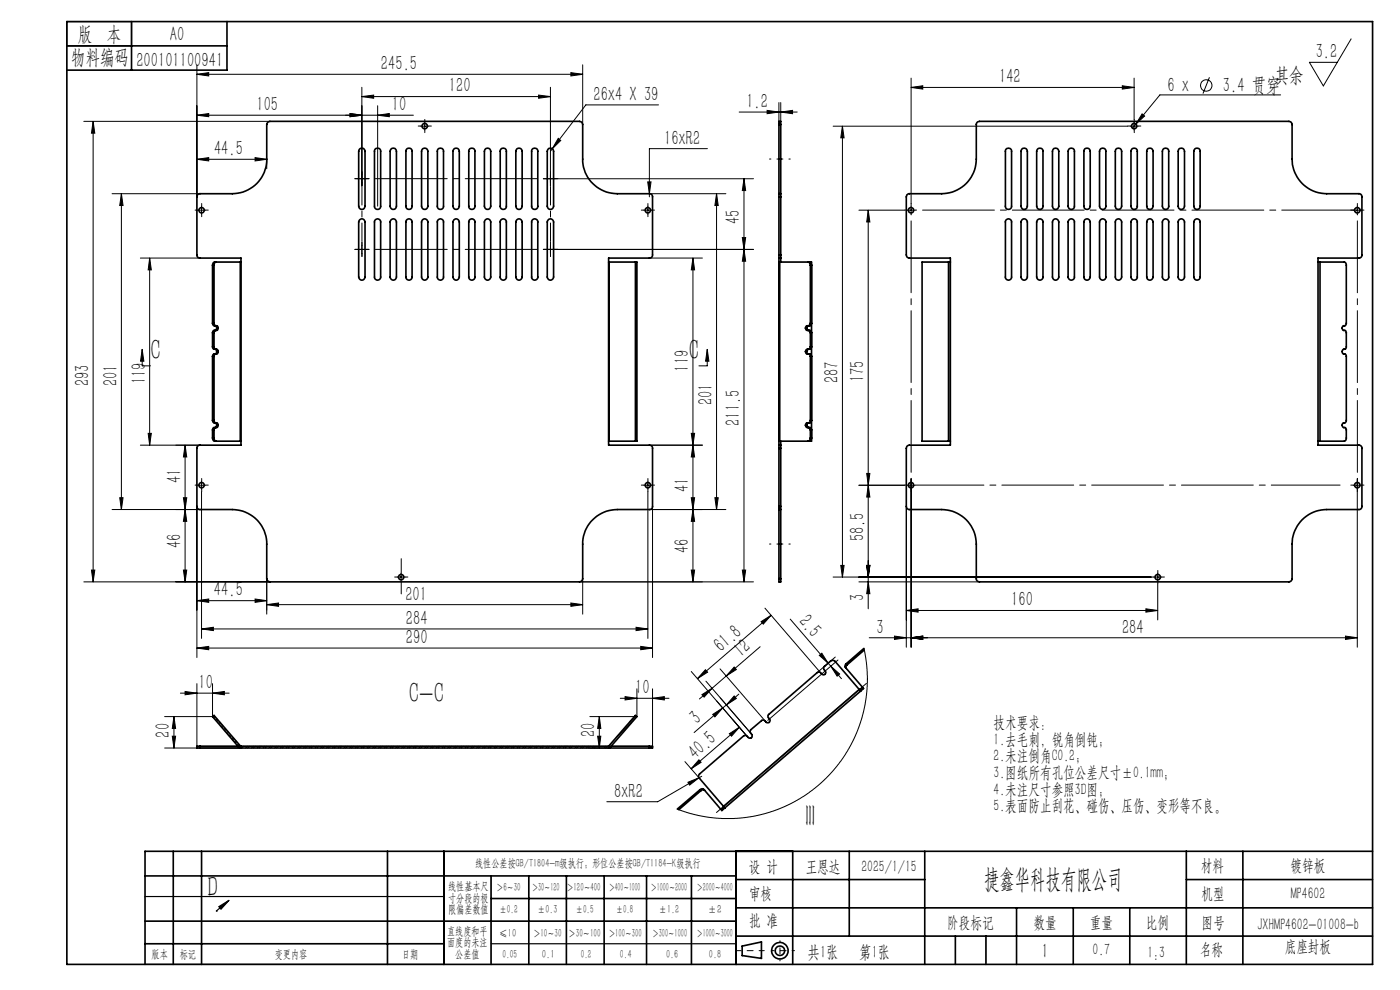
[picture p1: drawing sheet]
<svg xmlns="http://www.w3.org/2000/svg" width="297mm" height="210mm" viewBox="0 0 297 210" stroke-linecap="round" stroke-linejoin="round" font-family="sans-serif">
<g fill="none" stroke="#000" stroke-width=".21">
<path d="M41.8 15.8l2.5-.4v.7zM41.8 13.7v28.1M41.8 15.8h81.8M76.8 18.5v20.9M116.8 18.5v20.9M121.1 15.4l2.5 .4-2.5 .3zM123.6 13.7v12.7M193.3 18.5l2.5-.3v.7zM193.3 16.6v26.6M193.3 18.5h47.3M238.1 18.2l2.5 .3-2.5 .4zM240.6 16.6v8.8"/>
<path d="M256.6 16.4l-1.4 3.5M286.6 8.2l-5.9 10-2.9-5h5.9M17.8 25.7h39.5M19.8 25.7l.3 2.5h-.7zM19.8 25.7v97.7M41.8 24.4l2.5-.3v.7zM41.8 33.8l2.5-.4v.7zM41.8 33.8h14.8M54.1 33.4l2.5 .4-2.5 .3zM56.6 33.8v2M74.3 24.1l2.5 .3-2.5 .4zM75.9 37.9h1.7"/>
<path d="M76.8 20.5l2.5-.3v.6zM76.8 20.5h40M80.1 24.4l2.5-.3v.7zM80.1 22.4v21.3M87.7 24.4h-45.9M89.3 26.8h1.6M90.1 25.9v1.7M114.3 20.2l2.5 .3-2.5 .3zM115.3 37.9h44.5M117.2 31.6l-.4 .5M118.4 29.3l.6 .5-1.8 1.8zM137.4 38.6h.7l-.3 2.5z"/>
<path d="M139.7 22.3h-15.4l-7.1 9.3M150.1 31.5h-12.3v10.3M156.8 23.8h12.3M157.8 37.9l.4 2.5h-.7zM157.8 37.9v85.5M162.7 23.4l2.5 .4-2.5 .3zM165.2 21.8v3.9M165.6 23.8l2.5-.4v.7zM165.6 21.8v3.9M176.7 26.8h62.5M178.7 26.8v95.6M178.7 26.8l.4 2.4h-.7z"/>
<path d="M239.8 26.8h1.6M240.6 25.9v1.7M241 26.3l-.8 .9M242.3 24.2l.5 .4-1.8 1.7zM271.7 20.1h-25.6l-5.1 6.2M23.8 41.1h18.6M25.8 41.1l.3 2.5h-.7zM25.8 41.1v67M29.8 54.7h12.6M31.7 54.7l.4 2.5h-.7zM31.8 54.7v39.7M41.9 44.6h1.7"/>
<path d="M42.8 43.7v1.7M75.9 52.9h1.7M76.8 52.1v1.7M116.8 52.1v1.7M136.6 44.6h1.7M137.4 43.7v1.7M137.8 54.7h11.2M137.8 41.1h16.2M147 54.7v68.7M147 54.7l.4 2.5h-.8zM152 41.1l.4 2.5h-.7zM152 41.1v67"/>
<path d="M157.5 50.4h.7l-.4 2.5zM157.8 52.9l.4 2.5h-.7zM159.8 52.9h-44.5M182.2 44.6h9.7M184.2 44.6v84.5M184.2 44.6l.3 2.5h-.6zM192.4 44.6h1.7M193.3 43.7v1.7M287.1 44.6h1.7M287.9 43.7v1.7M30.2 74.1l.3 2.5h-.7zM30.2 74.1v3.5h1.7"/>
<path d="M150 74.1l.4 2.5h-.7zM150 74.1v3.5h-1.7M29.8 94.4h12.6M31.4 91.9h.7l-.4 2.5zM39.3 94.4l.3 2.5h-.7zM39.3 94.4v29M137.8 94.4h11.2M146.6 91.9h.8l-.4 2.5zM147 94.4l.4 2.5h-.8zM23.8 108.1h18.6M25.4 105.6h.7l-.3 2.5zM38.9 105.6h.7l-.3 2.5z"/>
<path d="M39.3 108.1l.3 2.5h-.7zM41.8 107.4v32.1M41.9 102.9h1.7M42.8 104.3v31.1M42.8 102.1v1.6M136.6 102.9h1.7M137.4 104.3v31.1M137.4 102.1v1.6M138.4 107.4v32.1M146.6 105.6h.8l-.4 2.5zM147 108.1l.4 2.5h-.8zM151.7 105.6h.7l-.4 2.5z"/>
<path d="M154 108.1h-16.2M178.4 119.9h.7l-.4 2.5zM182.2 102.9h9.7M183.9 119.9h.6l-.3 2.5zM183.9 100.4h.6l-.3 2.5zM184.2 102.9l.3 2.5h-.6zM192.3 107.4v29.9M192.4 102.9h1.7M193.3 101.7v35.6M287.1 102.9h1.7M287.9 101.7v35.6M17.8 123.4h39.5"/>
<path d="M19.4 120.9h.7l-.3 2.5zM38.9 120.9h.7l-.3 2.5zM41.8 137.5l2.5-.4v.7zM41.8 127.4l2.5-.3v.7zM41.8 137.5h96.6M41.8 127.4h14.8M42.8 133.4l2.5-.3v.7zM42.8 133.4h94.6M54.1 127.1l2.5 .3-2.5 .4zM56.6 128.3l2.5-.4v.7zM56.6 122.8v7.5M56.6 128.3h67"/>
<path d="M84.3 122.4h1.6M85.1 121.6v1.7M121.1 127.9l2.5 .4-2.5 .3zM123.6 122.8v7.5M134.9 133.1l2.5 .3-2.5 .4zM135.9 137.1l2.5 .4-2.5 .3zM146.6 120.9h.8l-.4 2.5zM157.5 120.9h.7l-.4 2.5zM159.8 123.4h-36.9M161.3 137.2l-7.2 6.2M161.5 131.9l2.1-1.4-1.7 1.9zM162.3 129l11.8 13.7"/>
<path d="M163.6 130.5l-15.6 13.5M167.6 131.3l8.1 9.4M173.8 139l.5-.4 1.4 2.1zM176.7 122.4h67.5M177.2 139.4l-3.8 3.3M182.2 123.4h25.6M183.3 137.5l.6 3.9 .1 4.3-.4 3.6-1.1 4-1.2 3.3-2.5 4.3-2.4 3-2.8 2.7-3.2 2.4-3.7 2-3.3 1.3-3.8 .9-3.8 .4h-3.9l-4.1-.7-4.1-1.3M184.2 123.4l.3 2.5h-.6zM184.4 135.3h103.5M189.8 134.9l2.5 .4-2.5 .3zM192.3 129.5l2.5-.4v.7zM192.3 129.5h53.3"/>
<path d="M193.3 135.3l2.5-.4v.7zM243.1 129.1l2.5 .4-2.5 .3zM244.8 122.4h1.7M245.6 123.8v7.7M245.6 121.6v1.7M285.4 134.9l2.5 .4-2.5 .3zM34.9 158.7h16.2M36.5 156.2h.8l-.4 2.5zM36.9 152l.4 2.5h-.8zM36.9 152v6.7M38.3 147h10.3M39.3 146.7l2.5 .3-2.5 .4z"/>
<path d="M41.8 145v13.3M45.1 147l2.5-.3v.7zM45.1 145v7h-10.2M45.5 151.9l-.3 .2M45.7 152.1l-.3 .3M46.1 152.5l-.3 .3M46.2 152.7l-.2 .3M46.6 153.2l-.2 .2M46.8 153.4l-.3 .3M47.2 153.8l-.3 .3M47.4 154l-.3 .3M47.8 154.5l-.3 .3"/>
<path d="M47.9 154.7l-.2 .3M48.3 155.1l-.3 .3M48.5 155.4l-.3 .2M48.9 155.8l-.3 .3M49.1 156l-.3 .3M49.5 156.4l-.3 .3M49.6 156.7l-.2 .2M50 157.1l-.3 .3M50.2 157.3l-.3 .3M50.6 157.8l-.3 .3M50.8 158l-.3 .3M51.3 158.3l-.4 .3"/>
<path d="M51.7 158.3l-.4 .4M52.5 158.3l-.4 .4M53 158.3l-.4 .4M53.8 158.3l-.4 .4M54.2 158.3l-.4 .4M55 158.3l-.4 .4M55.4 158.3l-.4 .4M56.2 158.3l-.4 .4M56.6 158.3l-.4 .4M57.4 158.3l-.4 .4M57.9 158.3l-.5 .4M58.7 158.3l-.4 .4"/>
<path d="M59.1 158.3l-.4 .4M59.9 158.3l-.4 .4M60.3 158.3l-.4 .4M61.1 158.3l-.4 .4M61.5 158.3l-.4 .4M62.3 158.3l-.4 .4M62.8 158.3l-.5 .4M63.6 158.3l-.5 .4M64 158.3l-.4 .4M64.8 158.3l-.4 .4M65.2 158.3l-.4 .4M66 158.3l-.4 .4"/>
<path d="M66.4 158.3l-.4 .4M67.2 158.3l-.4 .4M67.6 158.3l-.4 .4M68.5 158.3l-.4 .4M68.9 158.3l-.4 .4M69.7 158.3l-.4 .4M70.1 158.3l-.4 .4M70.9 158.3l-.4 .4M71.3 158.3l-.4 .4M72.1 158.3l-.4 .4M72.5 158.3l-.4 .4M73.3 158.3l-.3 .4"/>
<path d="M73.8 158.3l-.4 .4M74.6 158.3l-.4 .4M75 158.3l-.4 .4M75.8 158.3l-.4 .4M76.2 158.3l-.4 .4M77 158.3l-.4 .4M77.4 158.3l-.4 .4M78.2 158.3l-.3 .4M78.7 158.3l-.5 .4M79.5 158.3l-.4 .4M79.9 158.3l-.4 .4M80.7 158.3l-.4 .4"/>
<path d="M81.1 158.3l-.4 .4M81.9 158.3l-.4 .4M82.3 158.3l-.3 .4M83.1 158.3l-.3 .4M83.6 158.3l-.5 .4M84.4 158.3l-.4 .4M84.8 158.3l-.4 .4M85.6 158.3l-.4 .4M86 158.3l-.4 .4M86.8 158.3l-.4 .4M87.2 158.3l-.4 .4M88.1 158.3l-.4 .4"/>
<path d="M88.5 158.3l-.4 .4M89.3 158.3l-.4 .4M89.7 158.3l-.4 .4M90.5 158.3l-.4 .4M90.9 158.3l-.4 .4M91.7 158.3l-.4 .4M92.1 158.3l-.4 .4M93 158.3l-.5 .4M93.3 158.3l-.3 .4M94.2 158.3l-.4 .4M94.6 158.3l-.4 .4M95.4 158.3l-.4 .4"/>
<path d="M95.8 158.3l-.4 .4M96.6 158.3l-.4 .4M97 158.3l-.4 .4M97.9 158.3l-.5 .4M98.2 158.3l-.3 .4M99.1 158.3l-.4 .4M99.5 158.3l-.4 .4M100.3 158.3l-.4 .4M100.7 158.3l-.4 .4M101.5 158.3l-.4 .4M101.9 158.3l-.4 .4M102.8 158.3l-.5 .4"/>
<path d="M103.2 158.3l-.4 .4M104 158.3l-.4 .4M104.4 158.3l-.4 .4M105.2 158.3l-.4 .4M105.6 158.3l-.4 .4M106.4 158.3l-.4 .4M106.8 158.3l-.4 .4M107.6 158.3l-.4 .4M108.1 158.3l-.4 .4M108.9 158.3l-.4 .4M109.3 158.3l-.4 .4M110.1 158.3l-.4 .4"/>
<path d="M110.5 158.3l-.4 .4M111.3 158.3l-.4 .4M111.7 158.3l-.4 .4M112.5 158.3l-.4 .4M113 158.3l-.5 .4M113.8 158.3l-.4 .4M114.2 158.3l-.4 .4M115 158.3l-.4 .4M115.4 158.3l-.4 .4M116.2 158.3l-.4 .4M116.6 158.3l-.4 .4M117.4 158.3l-.3 .4"/>
<path d="M117.9 158.3l-.5 .4M118.7 158.3l-.4 .4M119.1 158.3l-.4 .4M119.9 158.3l-.4 .4M120.3 158.3l-.4 .4M121.1 158.3l-.4 .4M121.5 158.3l-.4 .4M122.3 158.3l-.3 .4M122.7 158.3l-.4 .4M123.6 158.3l-.4 .4M124 158.3l-.4 .4M124.8 158.3l-.4 .4"/>
<path d="M125.1 158.7h4M125.2 158.3l-.4 .4M126 158.7h.1M126 158.3l-.4 .4M126.8 156.2h.7l-.4 2.5zM127.1 152v6.7M127.1 152l.4 2.5h-.7zM128.4 158.3l-.2 .2M128.9 158.3l-.4 .4M129.5 158.4l-.1 .2M131.6 148.1h10.3M132.6 147.8l2.5 .3-2.5 .4z"/>
<path d="M134.9 152.3l-4 4M134.9 151.8l-1.4 1.4M135.1 146.1v5.9h-10M138.4 148.1l2.5-.3v.7zM138.4 146.1v12.2M146.6 142.4l11.9 13.8-3-3.5M148.9 147.3l2.2-1.3-1.7 1.9zM149.6 142.1l.5 .5-2.1 1.4zM149.8 144.5l9.4 11M151.1 146l-2.7 2.3M151.2 151.5l2.1-1.3-1.6 1.9zM152.8 141.9l9.5 11"/>
<path d="M153.3 150.2l-6.1 5.2M154.1 143.4l-3 2.6M154.1 149.5l-.8 .7M154.7 155.6l2.1-1.3-1.6 1.9zM155.8 147.6l.4 .6-2.1 1.3zM155.8 141.5l.4 .5-2.1 1.4zM156.7 147.2l-2.6 2.3M156.8 154.3l-10.2 8.8M175.7 140.7l.5 .6M176.2 141.3l1.9 1.7-.5 .4zM176.2 141.3l2.3 2.7M177.8 140l-14.9 12.8"/>
<path d="M145.3 161.6l3.1 3.5M145.9 165.9l2.4-.9-2 1.5zM148.3 165l-8.8 5.1h-10.8M148.3 161.2l.4 .5-2.1 1.4zM148.9 164.7l-.6 .3"/>
<circle cx="255.9" cy="18.1" r="1.21"/>
</g>
<path d="M14.2 4.6h13.7v5.1h-13.7zM30.8 190.2h63.4M45.9 193.2h.1M46.4 192.3l2.2-1.3-1.7 1.9zM48.6 191l-2.7 2.2M30.8 204.6h63.4M104.2 200.2h52" fill="none" stroke="#000" stroke-width=".25"/>
<g fill="none" stroke="#000" stroke-width=".35">
<path d="M14.2 4.6h277v200h-277zM14.2 9.7h34M27.9 4.6v10.3M48.2 4.6v10.3h-34M56.8 26l.5-.3h65.6a.73 .73 0 0 1 .7 .7v7.4a7.3 7.3 0 0 0 7.4 7.3h6.8a.61 .61 0 0 1 .6 .7v12.3a.61 .61 0 0 1-.6 .6h-8.7v39.7h8.7a.61 .61 0 0 1 .6 .7v12.3a.61 .61 0 0 1-.6 .7h-6.8a7.3 7.3 0 0 0-7.4 7.3v7.4a.73 .73 0 0 1-.7 .6h-65.6a.73 .73 0 0 1-.7-.6v-7.4a7.3 7.3 0 0 0-7.3-7.3h-6.9a.61 .61 0 0 1-.6-.7v-12.3a.61 .61 0 0 1 .6-.7h8.7v-39.7h-8.7a.61 .61 0 0 1-.6-.6v-12.3a.61 .61 0 0 1 .6-.7h6.9a7.3 7.3 0 0 0 7.3-7.3v-7.4zM76.3 31.6a.68 .68 0 0 1 .7-.1 .68 .68 0 0 1 .4 .6v11.6a.67 .67 0 0 1-.6 .7 .67 .67 0 0 1-.7-.7v-11.6zM79.6 31.6a.68 .68 0 0 1 .7-.1 .68 .68 0 0 1 .5 .6v11.6a.65 .65 0 0 1-.7 .7 .65 .65 0 0 1-.7-.7v-11.8zM83 31.6a.68 .68 0 0 1 .7-.1 .68 .68 0 0 1 .4 .6v11.6a.67 .67 0 0 1-.7 .7 .67 .67 0 0 1-.6-.7v-11.6zM86.3 31.6a.68 .68 0 0 1 .7-.1 .68 .68 0 0 1 .4 .6v11.6a.65 .65 0 0 1-.6 .7 .65 .65 0 0 1-.7-.7v-11.8zM89.6 31.6a.68 .68 0 0 1 .8-.1 .68 .68 0 0 1 .4 .6v11.6a.67 .67 0 0 1-.7 .7 .67 .67 0 0 1-.7-.7v-11.6zM93 31.6a.68 .68 0 0 1 .7-.1 .68 .68 0 0 1 .4 .6v11.6a.65 .65 0 0 1-.7 .7 .65 .65 0 0 1-.6-.7v-11.8zM96.3 31.6a.68 .68 0 0 1 .7-.1 .68 .68 0 0 1 .4 .6v11.6a.67 .67 0 0 1-.6 .7 .67 .67 0 0 1-.7-.7v-11.6z"/>
<path d="M99.6 31.6a.68 .68 0 0 1 .7-.1 .68 .68 0 0 1 .5 .6v11.6a.65 .65 0 0 1-.7 .7 .65 .65 0 0 1-.7-.7v-11.8zM103 31.6a.68 .68 0 0 1 .7-.1 .68 .68 0 0 1 .4 .6v11.6a.67 .67 0 0 1-.7 .7 .67 .67 0 0 1-.6-.7v-11.6zM106.3 31.6a.68 .68 0 0 1 .7-.1 .68 .68 0 0 1 .4 .6v11.6a.65 .65 0 0 1-.6 .7 .65 .65 0 0 1-.7-.7v-11.8zM109.6 31.6a.68 .68 0 0 1 .8-.1 .68 .68 0 0 1 .4 .6v11.6a.67 .67 0 0 1-.7 .7 .67 .67 0 0 1-.7-.7v-11.6zM113 31.6a.68 .68 0 0 1 .7-.1 .68 .68 0 0 1 .4 .6v11.6a.65 .65 0 0 1-.7 .7 .65 .65 0 0 1-.6-.7v-11.8zM116.3 31.6a.68 .68 0 0 1 .7-.1 .68 .68 0 0 1 .4 .6v11.6a.67 .67 0 0 1-.6 .7 .67 .67 0 0 1-.7-.7v-11.6zM165.2 33.8v7.3M165.2 26.4v-.7h.4v.7M165.2 26.4v7.4M165.2 33.8h.4M165.2 26.4h.4M165.6 33.8v7.3"/>
<path d="M165.6 26.4v7.4M207.3 26l.5-.3h65.6a.73 .73 0 0 1 .7 .7v7.4a7.3 7.3 0 0 0 7.3 7.3h6.9a.61 .61 0 0 1 .6 .7v12.3a.61 .61 0 0 1-.6 .6h-8.7v39.7h8.7a.61 .61 0 0 1 .6 .7v12.3a.61 .61 0 0 1-.6 .7h-6.9a7.3 7.3 0 0 0-7.3 7.3v7.4a.73 .73 0 0 1-.7 .6h-65.6a.66 .66 0 0 1-.7-.6v-7.4a7.3 7.3 0 0 0-7.3-7.3h-6.9a.66 .66 0 0 1-.6-.7v-12.3a.66 .66 0 0 1 .6-.7h8.7v-39.7h-8.7a.66 .66 0 0 1-.6-.6v-12.3a.66 .66 0 0 1 .6-.7h6.9a7.3 7.3 0 0 0 7.3-7.3v-7.5zM213.5 31.6a.68 .68 0 0 1 .7-.1 .68 .68 0 0 1 .4 .6v11.6a.65 .65 0 0 1-.7 .7 .65 .65 0 0 1-.6-.7v-11.8zM216.8 31.6a.68 .68 0 0 1 .7-.1 .68 .68 0 0 1 .4 .6v11.6a.67 .67 0 0 1-.6 .7 .67 .67 0 0 1-.7-.7v-11.6zM220.1 31.6a.68 .68 0 0 1 .8-.1 .68 .68 0 0 1 .4 .6v11.6a.67 .67 0 0 1-.7 .7 .67 .67 0 0 1-.7-.7v-11.6zM223.5 31.6a.68 .68 0 0 1 .7-.1 .68 .68 0 0 1 .4 .6v11.6a.67 .67 0 0 1-.7 .7 .67 .67 0 0 1-.6-.7v-11.6zM226.8 31.6a.68 .68 0 0 1 .7-.1 .68 .68 0 0 1 .4 .6v11.6a.67 .67 0 0 1-.6 .7 .67 .67 0 0 1-.7-.7v-11.6zM230.1 31.6a.7 .7 0 0 1 .8-.1 .7 .7 0 0 1 .4 .6v11.6a.67 .67 0 0 1-.7 .7 .67 .67 0 0 1-.7-.7v-11.6zM233.5 31.6a.68 .68 0 0 1 .7-.1 .68 .68 0 0 1 .4 .6v11.6a.67 .67 0 0 1-.7 .7 .67 .67 0 0 1-.6-.7v-11.6zM236.8 31.6a.7 .7 0 0 1 .7-.1 .7 .7 0 0 1 .4 .6v11.6a.67 .67 0 0 1-.6 .7 .67 .67 0 0 1-.7-.7v-11.6zM240.1 31.6a.68 .68 0 0 1 .8-.1 .68 .68 0 0 1 .4 .6v11.6a.67 .67 0 0 1-.7 .7 .67 .67 0 0 1-.7-.7v-11.6zM243.5 31.6a.7 .7 0 0 1 .7-.1 .7 .7 0 0 1 .4 .6v11.6a.67 .67 0 0 1-.7 .7 .67 .67 0 0 1-.6-.7v-11.6z"/>
<path d="M246.8 31.6a.68 .68 0 0 1 .7-.1 .68 .68 0 0 1 .4 .6v11.6a.67 .67 0 0 1-.6 .7 .67 .67 0 0 1-.7-.7v-11.6zM250.1 31.6a.7 .7 0 0 1 .8-.1 .7 .7 0 0 1 .4 .6v11.6a.67 .67 0 0 1-.7 .7 .67 .67 0 0 1-.7-.7v-11.6zM253.5 31.6a.68 .68 0 0 1 .7-.1 .68 .68 0 0 1 .4 .6v11.6a.67 .67 0 0 1-.7 .7 .67 .67 0 0 1-.6-.7v-11.6zM45.1 56.3h.3M45.1 56.3v12.3M45.4 56.3v12.3M45.8 55.6l-.3 .3-.1 .4M51 55.6h-5.5a.57 .57 0 0 0-.4 .7M51 55.6h.1M51 55.6v38M76.3 46.6a.66 .66 0 0 1 .7-.1 .66 .66 0 0 1 .4 .6v11.7a.67 .67 0 0 1-.6 .6 .67 .67 0 0 1-.7-.6v-11.7zM79.6 46.6a.66 .66 0 0 1 .7-.1 .66 .66 0 0 1 .5 .6v11.7a.65 .65 0 0 1-.7 .6 .65 .65 0 0 1-.7-.6v-11.9z"/>
<path d="M83 46.6a.66 .66 0 0 1 .7-.1 .66 .66 0 0 1 .4 .6v11.7a.67 .67 0 0 1-.7 .6 .67 .67 0 0 1-.6-.6v-11.7zM86.3 46.6a.66 .66 0 0 1 .7-.1 .66 .66 0 0 1 .4 .6v11.7a.65 .65 0 0 1-.6 .6 .65 .65 0 0 1-.7-.6v-11.9zM89.6 46.6a.66 .66 0 0 1 .8-.1 .66 .66 0 0 1 .4 .6v11.7a.67 .67 0 0 1-.7 .6 .67 .67 0 0 1-.7-.6v-11.7zM93 46.6a.66 .66 0 0 1 .7-.1 .66 .66 0 0 1 .4 .6v11.7a.65 .65 0 0 1-.7 .6 .65 .65 0 0 1-.6-.6v-11.9zM96.3 46.6a.66 .66 0 0 1 .7-.1 .66 .66 0 0 1 .4 .6v11.7a.67 .67 0 0 1-.6 .6 .67 .67 0 0 1-.7-.6v-11.7zM99.6 46.6a.66 .66 0 0 1 .7-.1 .66 .66 0 0 1 .5 .6v11.7a.65 .65 0 0 1-.7 .6 .65 .65 0 0 1-.7-.6v-11.9zM103 46.6a.66 .66 0 0 1 .7-.1 .66 .66 0 0 1 .4 .6v11.7a.67 .67 0 0 1-.7 .6 .67 .67 0 0 1-.6-.6v-11.7zM106.3 46.6a.66 .66 0 0 1 .7-.1 .66 .66 0 0 1 .4 .6v11.7a.65 .65 0 0 1-.6 .6 .65 .65 0 0 1-.7-.6v-11.9zM109.6 46.6a.66 .66 0 0 1 .8-.1 .66 .66 0 0 1 .4 .6v11.7a.67 .67 0 0 1-.7 .6 .67 .67 0 0 1-.7-.6v-11.7zM113 46.6a.66 .66 0 0 1 .7-.1 .66 .66 0 0 1 .4 .6v11.7a.65 .65 0 0 1-.7 .6 .65 .65 0 0 1-.6-.6v-11.9zM116.3 46.6a.66 .66 0 0 1 .7-.1 .66 .66 0 0 1 .4 .6v11.7a.67 .67 0 0 1-.6 .6 .67 .67 0 0 1-.7-.6v-11.7zM129.1 55.6h.1"/>
<path d="M129.2 55.6h5.9v38h-5.9M134.8 55.6v38M165.2 41.1v.7M165.2 54.1v.6M165.2 55.6h.2M165.2 54.7h.4M165.2 41.1h.4M165.2 41.8h.4M165.2 54.1h.4M165.2 41.8v12.3M165.2 54.7v39.7M165.4 55.6h6.8v38h-6.8"/>
<path d="M165.4 55.6v38M165.6 41.1v.7M165.6 54.1v.6M165.6 41.8v12.3M165.6 54.7v.9M171.4 55.6a.56 .56 0 0 1 .5 .7M171.7 55.6a.56 .56 0 0 1 .5 .7h-.3M171.9 56.3v12.3M201.2 55.6h.4M201.2 55.6h-5.6v38h5.6M201.2 55.6v38M213.5 46.6a.66 .66 0 0 1 .7-.1 .66 .66 0 0 1 .4 .6v11.7a.65 .65 0 0 1-.7 .6 .65 .65 0 0 1-.6-.6v-11.9z"/>
<path d="M216.8 46.6a.66 .66 0 0 1 .7-.1 .66 .66 0 0 1 .4 .6v11.7a.67 .67 0 0 1-.6 .6 .67 .67 0 0 1-.7-.6v-11.7zM220.1 46.6a.66 .66 0 0 1 .8-.1 .66 .66 0 0 1 .4 .6v11.7a.67 .67 0 0 1-.7 .6 .67 .67 0 0 1-.7-.6v-11.7zM223.6 46.5a.69 .69 0 0 1 1 .6v11.7a.67 .67 0 0 1-.7 .6 .67 .67 0 0 1-.6-.6v-11.7zM226.8 46.6a.66 .66 0 0 1 .7-.1 .66 .66 0 0 1 .4 .6v11.7a.67 .67 0 0 1-.6 .6 .67 .67 0 0 1-.7-.6v-11.7zM230.1 46.6a.68 .68 0 0 1 .8-.1 .68 .68 0 0 1 .4 .6v11.7a.67 .67 0 0 1-.7 .6 .67 .67 0 0 1-.7-.6v-11.7zM233.5 46.6a.66 .66 0 0 1 .7-.1 .66 .66 0 0 1 .4 .6v11.7a.67 .67 0 0 1-.7 .6 .67 .67 0 0 1-.6-.6v-11.7zM236.8 46.6a.68 .68 0 0 1 .7-.1 .68 .68 0 0 1 .4 .6v11.7a.67 .67 0 0 1-.6 .6 .67 .67 0 0 1-.7-.6v-11.7zM240.1 46.6a.66 .66 0 0 1 .8-.1 .66 .66 0 0 1 .4 .6v11.7a.67 .67 0 0 1-.7 .6 .67 .67 0 0 1-.7-.6v-11.7zM243.5 46.6a.68 .68 0 0 1 .7-.1 .68 .68 0 0 1 .4 .6v11.7a.67 .67 0 0 1-.7 .6 .67 .67 0 0 1-.6-.6v-11.7zM246.8 46.6a.66 .66 0 0 1 .7-.1 .66 .66 0 0 1 .4 .6v11.7a.67 .67 0 0 1-.6 .6 .67 .67 0 0 1-.7-.6v-11.7zM250.1 46.6a.68 .68 0 0 1 .8-.1 .68 .68 0 0 1 .4 .6v11.7a.67 .67 0 0 1-.7 .6 .67 .67 0 0 1-.7-.6v-11.7zM253.5 46.6a.66 .66 0 0 1 .7-.1 .66 .66 0 0 1 .4 .6v11.7a.67 .67 0 0 1-.7 .6 .67 .67 0 0 1-.6-.6v-11.7z"/>
<path d="M279.6 55.6h.4M280 55.6h5.3l.2 .3 .1 12.8a.58 .58 0 0 1-.7 .5 .57 .57 0 0 0-.1 .6 .57 .57 0 0 0 .6 .3l.2 .4v3.2a.46 .46 0 0 1-.6 .4 .52 .52 0 0 0-.3 .6 .52 .52 0 0 0 .6 .4l.3 .4v13.8a.64 .64 0 0 1-.7 .5 .57 .57 0 0 0-.1 .6 .57 .57 0 0 0 .6 .3l.2 .4v2l-.3 .4-5.3 .1M280 55.6v38M45.1 68.6l.2 .5 .8 .1 .2 .4M45.1 73.6l.2 .4 .8 .1 .2 .5M45.1 73.6h.3M45.1 70.6v3M45.1 75.6v13.6M45.1 70.6h.3M45.1 75.6h.3M45.1 68.6h.3M45.4 68.6l.3 .5"/>
<path d="M45.4 73.6l.1 .4 .2 .1M45.4 70.6v3M45.4 75.6v13.6M45.6 74.1l.4 .5M45.6 69.1l.3 .2 .1 .3M45.7 75.1l-.2 .1-.1 .4M45.7 70.1l-.2 .1-.1 .4M46 74.6l-.1 .3-.3 .2M46 69.6l-.1 .3-.3 .2M46 74.6h.3M46 69.6h.3M46.3 69.6l-.2 .4-.8 .1-.2 .5"/>
<path d="M46.3 74.6l-.2 .5h-.8l-.2 .5M170.9 74.6l.2 .5 .9 .1 .2 .4h-.3M170.9 69.6l.2 .4 .9 .2 .2 .4h-.3M170.9 74.6h.2M170.9 69.6h.2M171.1 74.6l.3 .5 .4 .1 .1 .4M171.1 69.6l.2 .4 .5 .2 .1 .4M171.9 73.6l-.1 .3-.4 .2-.3 .5M171.9 73.6h.3l-.2 .4-.9 .1-.2 .5M171.9 68.6l-.1 .3-.5 .3-.2 .4M171.9 68.6h.3l-.2 .3-.9 .3-.2 .4M171.9 70.6v3"/>
<path d="M171.9 75.6v13.6M45.1 92.9a.57 .57 0 0 0 .4 .7h5.5M45.1 89.2l.2 .4 .8 .2 .2 .4M45.1 92.9h.3M45.1 91.2v1.7M45.1 89.2h.3M45.1 91.2h.3M45.4 92.9l.1 .4 .3 .3M45.4 89.2l.3 .5M45.4 91.2v1.7M45.6 89.7l.3 .2 .1 .3M45.7 90.7l-.2 .1-.1 .4"/>
<path d="M46 90.2l-.1 .3-.3 .2M46 90.2h.3M46.3 90.2l-.2 .5h-.8l-.2 .5M51 93.6h.1M129.1 93.6h.1M165.2 94.4v.7M165.2 93.6h.2M165.2 94.4h.4M165.2 95.1v12.3M165.2 95.1h.4M165.6 94.4v.7M165.6 93.6v.8"/>
<path d="M165.6 95.1v12.3M170.9 90.2l.2 .5 .9 .1 .2 .4h-.3M170.9 90.2h.2M171.1 90.2l.3 .5 .4 .1 .1 .4M171.9 89.2l-.1 .3-.5 .3-.2 .4M171.9 89.2h.3l-.2 .4-.9 .2-.2 .4M171.9 92.9a.56 .56 0 0 1-.5 .7M171.9 92.9h.3a.56 .56 0 0 1-.5 .7M171.9 91.2v1.7M201.2 93.6h.4M279.6 93.6h.4M165.2 107.4v.7"/>
<path d="M165.2 108.1v7.3M165.2 108.1h.4M165.2 107.4h.4M165.2 115.4v7.4M165.2 115.4h.4M165.6 107.4v.7M165.6 108.1v7.3M165.6 115.4v7.4M165.2 122.8v.6h.4v-.6M165.2 122.8h.4M183.3 137.5l-3.8 3.3M183.3 137.9l-3.6 3.1"/>
<path d="M42.4 158.3h-.6v.4h.6M42.4 158.7h95.4M42.4 158.3h8.1M42.4 158.3v.4M129.1 158.3h-78.1l-5.6-6.5-.3 .2 5.6 6.5 .4 .2M129.2 158.2h.1M129.2 158.2l5.6-6.4 .3 .2-5.6 6.5-.4 .2M129.7 158.3h8.1M137.8 158.3h.6v.4h-.6M137.8 158.3v.4M179.5 140.8l-.3 .5 .3 .5M179.5 141.8l3.7 4.2-.6 .6"/>
<path d="M179.5 140.8l.2 .2M179.7 141a.57 .57 0 0 0-.2 .8M182.3 146.3l-5.1-6a.73 .73 0 0 0-1-.1l-1.4 1.3v.4l.3 .4a.5 .5 0 0 1-.1 .7 .5 .5 0 0 1-.7 0l-.3-.4-.6 .1-10.3 8.8-.2 .5 .3 .5a.5 .5 0 0 1 0 .7 .5 .5 0 0 1-.7 0l-.5-.5-.4 .1-2.3 2-.2 .6 .4 .4a.49 .49 0 0 1-.1 .7 .49 .49 0 0 1-.7-.1l-.5-.4-.4 .1-9.4 8.1a.64 .64 0 0 0 0 .9l5.1 6M182.3 146.3l.3 .3M182.3 146.3l-28.8 24.8M182.6 146.6l-28.8 24.8M183 145.8l-.6 .6M148.5 167.5h.1a.56 .56 0 0 1 .9 .1M148.5 167.5l-4.8 4.1M148.5 167.5l.2 .2M148.7 167.7l-4.7 4.1M149.5 167.6l-.4-.1-.4 .2"/>
<path d="M149.5 167.6l3.6 4.3 .7-.5M153.5 171.1l.3 .3M153.6 171.2l-.6 .5M30.8 195.4h125.4M30.8 185.8h125.4M36.8 180.6v24M42.8 180.6v24M82.2 180.6v24M94.2 180.6v24M104.2 185.8v18.8M104.2 190.6h52M112.2 185.8v18.8"/>
<path d="M120.2 185.8v18.8M128.2 185.8v18.8M137.2 185.8v18.8M146.7 185.8v18.8M156.2 180.6v24M156.2 186.6h40M156.2 198.6h135M156.2 192.6h135M168.2 180.6v24M180.2 180.6v18M196.2 180.6v24M202.7 198.6v6"/>
<path d="M209.2 198.6v6M215.7 192.6v12M227.7 192.6v12M239.7 192.6v12M251.7 186.6h39.5M251.7 180.6v24M263.7 180.6v24M291.2 180.6h-260.4v24M30.8 200.2h63.4M157.4 200.7l4.1-.9v3.5l-4.1-.6z"/>
<circle cx="90.1" cy="26.8" r=".56"/>
<circle cx="240.6" cy="26.8" r=".55"/>
<circle cx="42.8" cy="44.6" r=".57"/>
<circle cx="137.4" cy="44.6" r=".56"/>
<circle cx="193.3" cy="44.6" r=".57"/>
<circle cx="287.9" cy="44.6" r=".57"/>
<circle cx="42.8" cy="102.9" r=".56"/>
<circle cx="137.4" cy="102.9" r=".55"/>
<circle cx="193.3" cy="102.9" r=".56"/>
<circle cx="287.9" cy="102.9" r=".56"/>
<circle cx="85.1" cy="122.4" r=".57"/>
<circle cx="245.6" cy="122.4" r=".57"/>
<circle cx="165.5" cy="201.7" r="1.74"/>
<circle cx="165.5" cy="201.7" r="1"/>
</g>
<path d="M167.6 33.7h-4.4M167.6 115.4h-4.4" fill="none" stroke="#000" stroke-width=".21" stroke-dasharray="15.2 1.3 1.3 1.3" stroke-dashoffset="14.9"/>
<g fill="none" stroke="#000" stroke-width=".21" stroke-dasharray="15.2 1.3 1.3 1.3">
<path d="M76 37.9h-.7M76.8 38.7v.7M76.8 37.1v-.7M76.8 37.9v-.8M76.8 37.9h-.8M76.8 37.9v.8M76.8 37.9h.8M77.6 37.9h.7M89.3 26.7h-.6M90.1 25.9v-.6M90.1 27.6v.5M91 26.7h.5"/>
<path d="M116 37.9h-.7M116.8 37.1v-.7M116.8 38.7v.7M117.6 37.9h.7M239.8 26.7h-.6M240.6 25.9v-.6M240.6 27.6v.5M241.5 26.7h.5M42 44.6h-.6M42.8 43.7v-.5M42.8 45.4v.6M43.6 44.6h.6"/>
<path d="M76 52.9h-.7M76.8 53.7v.7M76.8 52.1v-.7M76.8 52.9v-.8M76.8 52.9h-.8M76.8 52.9v.8M76.8 52.9h.8M77.6 52.9h.7M116 52.9h-.7M116.8 53.7v.7M116.8 52.1v-.7M116.8 52.9v-.8"/>
<path d="M116.8 52.9h-.8M116.8 52.9v.8M116.8 52.9h.8M117.6 52.9h.7M136.6 44.6h-.5M137.5 43.7v-.5M137.5 45.4v.6M138.3 44.6h.6M192.5 44.6h-.6M193.3 43.7v-.5M287.1 44.6h-.5M288 43.7v-.5"/>
<path d="M288.8 44.6h.6M42 102.9h-.6M42.8 102.1v-.6M42.8 103.7v.6M43.6 102.9h.6M136.6 102.9h-.5M137.5 102.1v-.6M137.5 103.7v.6M138.3 102.9h.6M192.5 102.9h-.6M193.3 102.1v-.6M193.3 103.7v.6"/>
<path d="M287.1 102.9h-.5M288 102.1v-.6M288 103.7v.6M288.8 102.9h.6M84.3 122.4h-.6M85.1 121.6v-3.1M85.1 123.2v2.8M86 122.4h.5M244.8 122.4h-.6M245.6 121.6v-.6M245.6 123.2v.6M246.5 122.4h.5"/>
</g>
<path d="M194.1 102.9h90.2" fill="none" stroke="#000" stroke-width=".21" stroke-dasharray="15.2 1.3 1.3 1.3" stroke-dashoffset=".6"/>
<path d="M193.3 45.4v56.3M288 45.4v56.3" fill="none" stroke="#000" stroke-width=".21" stroke-dasharray="15.2 1.3 1.3 1.3" stroke-dashoffset="-1.5"/>
<path d="M194.1 44.6h94.6" fill="none" stroke="#000" stroke-width=".21" stroke-dasharray="15.2 1.3 1.3 1.3" stroke-dashoffset="-1.6"/>
<path d="M78.5 37.9h36.6M78.5 52.9h36.6" fill="none" stroke="#000" stroke-width=".21" stroke-dasharray="15.2 1.3 1.3 1.3" stroke-dashoffset="-1.2"/>
<path d="M76.8 51.2v-11.6M116.8 51.2v-11.6" fill="none" stroke="#000" stroke-width=".21" stroke-dasharray="15.2 1.3 1.3 1.3" stroke-dashoffset="11.3"/>
<path d="M183.8 144.9l-31.8 27.5" fill="none" stroke="#000" stroke-width=".21" stroke-dasharray="15.2 1.3 1.3 1.3" stroke-dashoffset="5.7"/>
<path d="M162.1 201.7h-6" fill="none" stroke="#000" stroke-width=".21" stroke-dasharray="15.2 1.3 1.3 1.3" stroke-dashoffset="14.1"/>
<path d="M168.5 201.7h-4.8" fill="none" stroke="#000" stroke-width=".21" stroke-dasharray="15.2 1.3 1.3 1.3" stroke-dashoffset="14.7"/>
<path d="M165.5 199.6v4.2" fill="none" stroke="#000" stroke-width=".21" stroke-dasharray="15.2 1.3 1.3 1.3" stroke-dashoffset="15"/>
<g fill="#000">
<path d="M46.4 192.3l2.2-1.3-1.7 1.9z"/>
<path d="M76.8 20.5l2.5-.3v.6zM114.3 20.2l2.5 .3-2.5 .3z"/>
<path d="M80.1 24.4l2.5-.3v.7zM74.3 24.1l2.5 .3-2.5 .4z"/>
<path d="M31.7 54.7l.4 2.5h-.7zM31.4 91.9h.7l-.4 2.5z"/>
<path d="M152 41.1l.4 2.5h-.7zM151.7 105.6h.7l-.4 2.5z"/>
<path d="M150 74.1l.4 2.5h-.7zM30.2 74.1l.3 2.5h-.7z"/>
<path d="M146.6 91.9h.8l-.4 2.5zM147 54.7l.4 2.5h-.8z"/>
<path d="M147 94.4l.4 2.5h-.8zM146.6 105.6h.8l-.4 2.5zM157.8 52.9l.4 2.5h-.7zM157.5 120.9h.7l-.4 2.5zM178.7 26.8l.4 2.4h-.7zM178.4 119.9h.7l-.4 2.5zM183.9 119.9h.6l-.3 2.5zM184.2 123.4l.3 2.5h-.6zM184.2 102.9l.3 2.5h-.6zM183.9 119.9h.6l-.3 2.5zM36.9 152l.4 2.5h-.8zM36.5 156.2h.8l-.4 2.5zM127.1 152l.4 2.5h-.7zM126.8 156.2h.7l-.4 2.5z"/>
<path d="M25.4 105.6h.7l-.3 2.5zM25.8 41.1l.3 2.5h-.7z"/>
<path d="M38.9 105.6h.7l-.3 2.5zM39.3 94.4l.3 2.5h-.7z"/>
<path d="M19.4 120.9h.7l-.3 2.5zM19.8 25.7l.3 2.5h-.7zM38.9 120.9h.7l-.3 2.5zM39.3 108.1l.3 2.5h-.7zM146.6 120.9h.8l-.4 2.5zM147 108.1l.4 2.5h-.8zM157.8 37.9l.4 2.5h-.7zM157.5 50.4h.7l-.4 2.5zM183.9 100.4h.6l-.3 2.5zM184.2 44.6l.3 2.5h-.6z"/>
<path d="M42.8 133.4l2.5-.3v.7zM134.9 133.1l2.5 .3-2.5 .4zM118.4 29.3l-1.2 2.3 1.8-1.8zM41.8 33.8l2.5-.4v.7zM54.1 33.4l2.5 .4-2.5 .3zM137.4 38.6l.4 2.5 .3-2.5zM189.8 134.9l2.5 .4-2.5 .3zM193.3 135.3l2.5-.4v.7zM192.3 129.5l2.5-.4v.7zM243.1 129.1l2.5 .4-2.5 .3zM193.3 135.3l2.5-.4v.7zM285.4 134.9l2.5 .4-2.5 .3zM193.3 18.5l2.5-.3v.7zM238.1 18.2l2.5 .3-2.5 .4zM242.3 24.2l-1.3 2.1 1.8-1.7zM132.6 147.8l2.5 .3-2.5 .4zM138.4 148.1l2.5-.3v.7zM145.9 165.9l.4 .6 2-1.5z"/>
<path d="M56.6 128.3l2.5-.4v.7zM121.1 127.9l2.5 .4-2.5 .3z"/>
<path d="M135.9 137.1l2.5 .4-2.5 .3zM41.8 137.5l2.5-.4v.7zM54.1 127.1l2.5 .3-2.5 .4zM41.8 127.4l2.5-.3v.7zM74.3 24.1l2.5 .3-2.5 .4zM41.8 24.4l2.5-.3v.7zM121.1 15.4l2.5 .4-2.5 .3zM41.8 15.8l2.5-.4v.7zM165.6 23.8l2.5-.4v.7zM162.7 23.4l2.5 .4-2.5 .3zM45.1 147l2.5-.3v.7zM39.3 146.7l2.5 .3-2.5 .4z"/>
<path d="M161.5 131.9l2.1-1.4-1.7 1.9zM149.6 142.1l.5 .5-2.1 1.4z"/>
<path d="M148.9 147.3l2.2-1.3-1.7 1.9zM155.8 141.5l.4 .5-2.1 1.4z"/>
<path d="M155.8 147.6l.4 .6-2.1 1.3zM151.2 151.5l2.1-1.3-1.6 1.9z"/>
<path d="M154.7 155.6l2.1-1.3-1.6 1.9zM148.3 161.2l.4 .5-2.1 1.4z"/>
<path d="M176.2 141.3l1.9 1.7-.5 .4zM173.8 139l.5-.4 1.4 2.1z"/>
</g>
<g font-size="6.3">
<text x="31.9" y="76.4">C</text>
<text x="146.1" y="76.4">C</text>
<text x="86.7" y="149.1">C-C</text>
<text x="170.9" y="175.3">III</text>
<text x="44" y="190.2">D</text>
</g>
<text font-size="5.6" x="208.8" y="188.3">捷鑫华科技有限公司</text>
<g font-size="4.4">
<text x="16.5" y="8.6">版 本</text>
<text x="36.1" y="8.6">A0</text>
<text x="15.1" y="13.7">物料编码</text>
<text x="28.9" y="14.2">200101100941</text>
<text x="80.8" y="14.9">245.5</text>
<text x="212" y="17.7">142</text>
<text x="270.4" y="17.3">其余</text>
<text x="279.1" y="12.3">3.2</text>
<text x="54.4" y="23.5">105</text>
<text x="83.1" y="23.5">10</text>
<text x="95.2" y="19.6">120</text>
<text x="125.9" y="21.4">26x4 X 39</text>
<text x="158.3" y="22.9">1.2</text>
<text x="247.7" y="19.4">6 x</text>
<text x="259.4" y="19.4">3.4 贯穿</text>
<text x="45.4" y="32.9">44.5</text>
<text x="140.9" y="30.7">16xR2</text>
<text x="157" y="47.5" transform="rotate(-90 157 47.5)">45</text>
<text x="18.9" y="81.9" transform="rotate(-90 18.9 81.9)">293</text>
<text x="24.9" y="81.9" transform="rotate(-90 24.9 81.9)">201</text>
<text x="30.9" y="81.5" transform="rotate(-90 30.9 81.5)">119</text>
<text x="146.1" y="78.8" transform="rotate(-90 146.1 78.8)">119</text>
<text x="177.9" y="81.3" transform="rotate(-90 177.9 81.3)">287</text>
<text x="183.3" y="81.1" transform="rotate(-90 183.3 81.1)">175</text>
<text x="151.1" y="86" transform="rotate(-90 151.1 86)">201</text>
<text x="157" y="90.3" transform="rotate(-90 157 90.3)">211.5</text>
<text x="38.4" y="102.5" transform="rotate(-90 38.4 102.5)">41</text>
<text x="146.1" y="104.4" transform="rotate(-90 146.1 104.4)">41</text>
<text x="38.4" y="116.2" transform="rotate(-90 38.4 116.2)">46</text>
<text x="146.1" y="117.4" transform="rotate(-90 146.1 117.4)">46</text>
<text x="183.3" y="114.8" transform="rotate(-90 183.3 114.8)">58.5</text>
<text x="45.4" y="126.5">44.5</text>
<text x="86" y="127.4">201</text>
<text x="169.3" y="131.9" transform="rotate(49 169.3 131.9)">2.5</text>
<text x="183.3" y="127.6" transform="rotate(-90 183.3 127.6)">3</text>
<text x="214.5" y="128.6">160</text>
<text x="86.1" y="136.6">290</text>
<text x="86.1" y="132.5">284</text>
<text x="186" y="134.4">3</text>
<text x="238" y="134.4">284</text>
<text x="153" y="138.5" transform="rotate(-41 153 138.5)">61.8</text>
<text x="157.2" y="139.5" transform="rotate(-41 157.2 139.5)">12</text>
<text x="42.1" y="146.1">10</text>
<text x="134.7" y="147.2">10</text>
<text x="147.9" y="153.7" transform="rotate(-41 147.9 153.7)">3</text>
<text x="36.1" y="156.5" transform="rotate(-90 36.1 156.5)">20</text>
<text x="126.3" y="156.3" transform="rotate(-90 126.3 156.3)">20</text>
<text x="147.5" y="161.1" transform="rotate(-41 147.5 161.1)">40.5</text>
<text x="130.3" y="169.2">8xR2</text>
<text x="221" y="203.2">1</text>
</g>
<g font-size="3.8">
<text x="171.3" y="203.2">共1张</text>
<text x="182.3" y="203.2">第1张</text>
</g>
<g font-size="3.5">
<text x="210.8" y="154.5">技术要求：</text>
<text x="210.8" y="158">1.去毛刺，锐角倒钝；</text>
<text x="210.8" y="161.5">2.未注倒角C0.2；</text>
<text x="210.8" y="165">3.图纸所有孔位公差尺寸±0.1mm；</text>
<text x="210.8" y="168.6">4.未注尺寸参照3D图；</text>
<text x="210.8" y="172.1">5.表面防止刮花、碰伤、压伤、变形等不良。</text>
<text x="158.9" y="184.9">设 计</text>
<text x="170.9" y="184.9">王恩达</text>
<text x="182.7" y="184.9">2025/1/15</text>
<text x="254.7" y="184.7">材料</text>
<text x="273.8" y="184.7">镀锌板</text>
<text x="158.9" y="190.8">审核</text>
<text x="254.9" y="190.7">机型</text>
<text x="273.8" y="190.8">MP4602</text>
<text x="158.9" y="196.5">批 准</text>
<text x="200.9" y="196.9">阶段标记</text>
<text x="219.3" y="196.9">数量</text>
<text x="231.2" y="196.9">重量</text>
<text x="243.1" y="196.9">比例</text>
<text x="254.9" y="196.9">图号</text>
<text x="266.7" y="197.3">JXHMP4602-01008-b</text>
<text x="231.8" y="202.5">0.7</text>
<text x="243.4" y="203.2">1:3</text>
<text x="254.5" y="202.5">名称</text>
<text x="272.6" y="201.8">底座封板</text>
</g>
<g font-size="2.5">
<text x="100.8" y="184">线性公差按GB/T1804-m级执行；形位公差按GB/T1184-K级执行</text>
<text x="95.1" y="188.8">线性基本尺</text>
<text x="95.1" y="191.3">寸分段的极</text>
<text x="105.3" y="189.1">＞6～30</text>
<text x="112.9" y="189.1">＞30～120</text>
<text x="120.2" y="188.9">＞120～400</text>
<text x="129.2" y="188.9">＞400～1000</text>
<text x="138.1" y="189.1">＞1000～2000</text>
<text x="147.8" y="189.1">＞2000～4000</text>
<text x="95.1" y="193.8">限偏差数值</text>
<text x="105.9" y="193.8">±0.2</text>
<text x="114.1" y="193.8">±0.3</text>
<text x="122.2" y="193.8">±0.5</text>
<text x="130.7" y="193.8">±0.8</text>
<text x="139.8" y="193.8">±1.2</text>
<text x="150.2" y="193.8">±2</text>
<text x="32.2" y="203.2">版本</text>
<text x="38.1" y="203.2">标记</text>
<text x="58.3" y="203.2">变更内容</text>
<text x="85.3" y="203.2">日期</text>
<text x="94.8" y="198.3">直线度和平</text>
<text x="94.8" y="200.7">面度的未注</text>
<text x="96.6" y="203.2">公差值</text>
<text x="105.9" y="198.7">≤10</text>
<text x="106.6" y="203.2">0.05</text>
<text x="113.2" y="198.7">＞10～30</text>
<text x="115" y="203.2">0.1</text>
<text x="120.6" y="198.7">＞30～100</text>
<text x="123.2" y="203.2">0.2</text>
<text x="129.1" y="198.7">＞100～300</text>
<text x="131.5" y="203.2">0.4</text>
<text x="138.4" y="198.7">＞300～1000</text>
<text x="141.3" y="203.2">0.6</text>
<text x="147.8" y="198.7">＞1000～3000</text>
<text x="150.4" y="203.2">0.8</text>
</g>
</svg>
